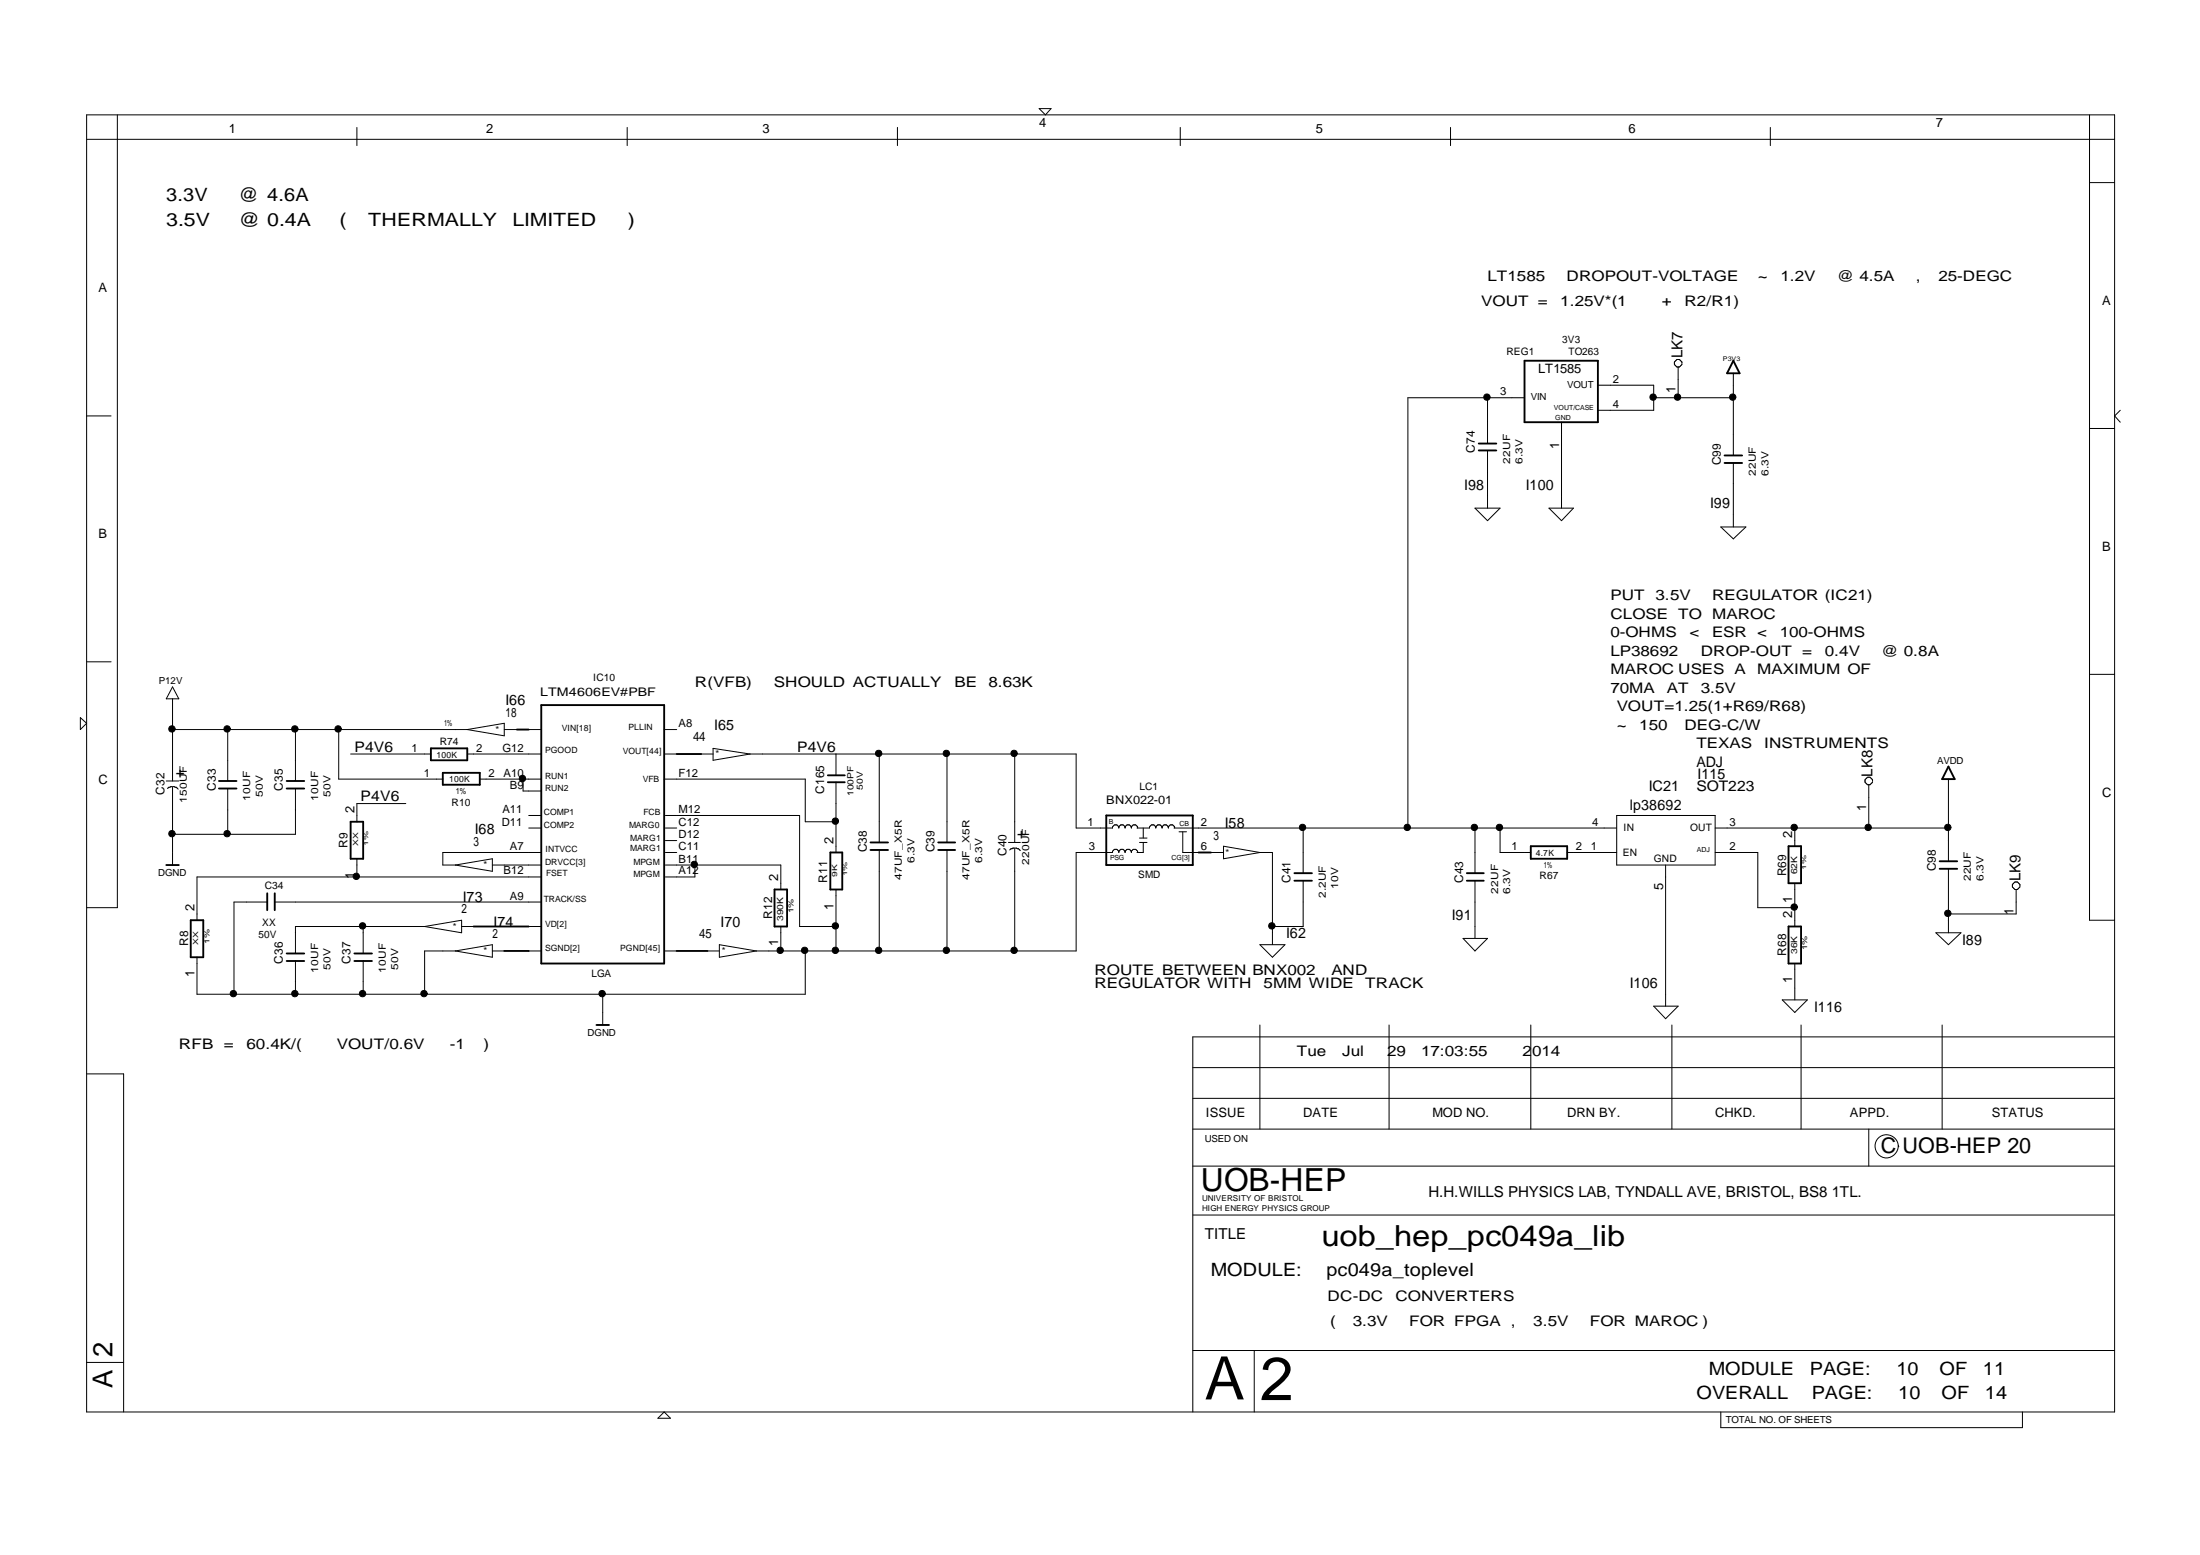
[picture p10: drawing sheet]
<svg xmlns="http://www.w3.org/2000/svg" width="297mm" height="210mm" viewBox="0 0 297 210" stroke-linecap="round" stroke-linejoin="round" font-family="sans-serif">
<g fill="none" stroke="#000" stroke-width=".25">
<path d="M199.7 59.9h2.3M205.8 48.7h9.9v8.3h-9.9zM234 48.7l.9 1.7h-1.7zM199.7 60.8h2.3M232.8 62.5h2.4M232.8 61.5h2.4M69.8 98.5h1.6M73.1 95.2h16.6v34.9h-16.6zM22.4 116.8h1.7M29.6 106.4h2.3M29.6 105.4h2.3M38.7 106.4h2.4"/>
<path d="M38.7 105.4h2.4M47.3 110.9h1.7v5h-1.7zM58.2 101h4.9v1.6h-4.9zM59.8 104.3h5v1.6h-5zM91.4 101.8h3.3M111.8 105.6h2.3M111.8 104.7h2.3M112.1 115.1h1.6v5h-1.6zM117.5 114.7h2.4M117.5 113.7h2.4M126.7 114.7h2.3M126.7 113.7h2.3"/>
<path d="M149.4 110.1h11.6v6.7h-11.6zM161.8 115.1h1.7M174.8 118.9h2.3M174.8 117.9h2.3M198 118.9h2.3M198 117.9h2.3M206.7 114.2h4.9v1.7h-4.9zM241.5 114.2h1.7v5h-1.7zM261.9 117.3h2.4M261.9 116.3h2.4M263.1 103.5l.8 1.7h-1.7zM25.8 124.2h1.6v5h-1.6z"/>
<path d="M36.1 120.6v2.3M37.1 120.6v2.3M38.7 129.7h2.4M38.7 128.7h2.4M47.8 129.7h2.4M47.8 128.7h2.4M63.9 125.1h7.5M68.1 128.4h3.3M80.5 138.4h1.7M91.4 128.4h4.1M104.6 120.1h1.7v5h-1.7zM241.5 125.1h1.7v5h-1.7z"/>
</g>
<g fill="none" stroke="#000" stroke-width=".14">
<path d="M11.7 15.5h273.8v175.1h-273.8zM11.7 18.8h273.8M15.8 15.5v107h-4.1M48.2 17.2v2.5M84.7 17.2v2.5M121.2 17.2v2.5M140.3 14.7h1.6l-.7 .8zM159.4 17.2v2.5M195.8 17.2v2.5M239 17.2v2.5M282.1 15.5v108.7h3.4M282.1 24.7h3.4"/>
<path d="M11.7 56.1h3.3M200.8 53.7v6.2M205.8 53.7h-15.7v58.1M210.8 57v11.6M215.7 52h7.6v3.4h-7.6M223.3 53.7h10.7M226.6 49.5v4.2M227.1 49v-.1l-.4-.4h-.3l-.3 .4v.3l.3 .3h.3l.4-.4M234 50.4v11.1M282.1 57.8h3.4M286.3 55.4l-.8 .7 .8 .9M199.1 68.6h3.4l-1.7 1.7z"/>
<path d="M200.8 60.8v7.8M209.1 68.6h3.3l-1.6 1.7zM232.3 71.1h3.4l-1.7 1.6zM234 62.5v8.6M10.8 96.9l.9 .7-.9 .9zM11.7 89.3h3.3M23.3 98.5h39.8M23.3 92.7l.8 1.6h-1.7zM23.3 94.3v11.1M30.7 98.5v6.9M39.9 98.5v6.9M45.7 98.5v6.7h14.1"/>
<path d="M63.1 98.5l5-.9v1.7zM68.1 98.5h1.7M71.4 98.5h1.7M89.7 98.5h1.7M282.1 91h3.4M22.4 105.4h1.7M23.3 106.2l-.5 .1-.2 .1M23.3 106.3v10.5M23.4 106.2l.4 .1 .3 .2M30.7 106.4v6.2M39.9 106.4v6.2h-16.6M47.3 101.8h10.9"/>
<path d="M48.2 115.9v2.5M54.8 108.5h-6.6v2.4M61.5 116.8l5-.9v1.7zM63.1 101.8h10M64.8 105.2h8.3M66.5 116.8h6.6M70.6 105.2v1.6h2.5M71.4 110.1h1.7M71.4 111.8h1.7M73.1 115.1h-13.3v1.7h1.7M73.1 118.4h-46.5v5.8M89.7 101.8h1.7"/>
<path d="M89.7 105.2h19v5.7h4.2M89.8 115.1h1.6M89.8 116.8h15.6v3.3M89.8 110.1h18.2v15h4.9M89.8 111.8h1.6M89.8 113.5h1.6M93.8 116.8v1.6h-4M94.7 101.8h1.6M96.3 101l5 .8-5 .8zM101.3 101.8h44v10h4.9v-.2l.3-.3h.3l.3 .3M112.9 101.8v2.9M112.9 105.6v9.5"/>
<path d="M118.7 101.8v11.9M118.7 114.7v13.7M127.9 101.8v11.9M127.9 114.7v13.7M136.2 113.7h1.6M137 114.5l-.5 .1-.2 .1M137 101.8v11.9M137 114.6v13.8M137.1 114.5l.4 .1 .3 .2M151.1 111.6l.2-.3h.4l.2 .3M151.1 111.6v.2M151.1 114.9v.2"/>
<path d="M151.1 114.9l-.3-.2h-.3l-.3 .2v.2h-4.9v13.3h-43.2M151.1 114.9l.2-.2h.4l.2 .2M151.9 114.9l.3-.2h.3l.3 .2M151.9 111.6l.3-.3h.3l.3 .3M151.9 111.6v.2M151.9 114.9v.2M152.8 111.6l.2-.3h.3l.3 .3v.2M152.8 111.6v.2M152.8 114.9v.2M152.8 114.9l.2-.2h.3l.3 .2v.2M153.9 113.7h1M153.9 113.1h1"/>
<path d="M154.4 113.7v1.4h-.9M154.4 111.8v1.3M156.1 111.6l-.3-.3h-.3l-.3 .3v.2h-1.7M156.1 111.6l.2-.3h.3l.3 .3M156.1 111.6v.2M156.9 111.6l.3-.3h.3l.2 .3M156.9 111.6v.2M157.7 111.6l.3-.3h.3l.3 .3v.2M157.7 111.6v.2M158.5 111.8h59.8M159.2 112.3h1M159.7 112.3v2.8h2.1"/>
<path d="M163.5 115.1h1.7M165.2 114.2l4.9 .9-4.9 .8zM170.1 115.1h1.7v12.4M175.9 111.8v6.1M175.9 118.9v6.2h-4.1M199.1 111.8v6.1M199.1 118.9v7.8M202.5 111.8v3.3h4.2M211.6 115.1h6.7M218.3 110.1h13.3v6.7h-13.3zM224.9 116.8v19M231.6 115.1h5.7v7.4h5"/>
<path d="M231.6 111.8h31.5M242.3 111.8v2.4M242.3 119.2v5.9M252.3 105.9v5.9M252.8 105.4v-.1l-.3-.4h-.4l-.3 .4v.3l.3 .3h.4l.3-.4M263.1 105.2v11.1M263.1 117.3v8.6M272.7 119.6v-.2l-.3-.3h-.4l-.3 .3v.3l.3 .4h.4l.3-.5M36.1 121.8h-4.5v12.4M37.1 121.8h36M39.9 129.7v4.5M49 125.1v3.6"/>
<path d="M49 129.7v4.5M57.3 125.1h-17.4v3.6M57.3 125.1l5-.9v1.7zM61.5 128.4l5-.9v1.7zM61.5 128.4h-4.2v5.8M62.3 125.1h1.6M66.5 128.4h1.6M71.4 128.4h1.7M71.4 125.1h1.7M81.4 134.2v4.2M89.7 128.4h1.7M95.5 128.4h1.6"/>
<path d="M97.1 127.5l5 .9-5 .8zM105.4 125.1v3.3M108.7 128.4v5.8h-82.1v-5M112.9 120.1v8.3M170.1 127.5h3.4l-1.7 1.7zM170.1 138.4v14M187.5 138.4v14M197.5 126.7h3.3l-1.7 1.7zM206.7 138.4v14M223.3 135.8h3.3l-1.7 1.7zM225.7 138.4v14M240.6 135h3.4l-1.7 1.7z"/>
<path d="M242.3 130.1v4.9M243.2 138.4v14M261.4 125.9h3.4l-1.7 1.6zM262.2 138.4v14M272.2 120.1v3.3h-9.1M285.5 140h-124.5v50.6M11.7 145h5v45.6M161 148.3h124.5M161 144.1h124.5M161 157.4h124.5M161 152.4h124.5M252.3 152.4v5"/>
<path d="M256.3 154.7a1.56 1.56 0 0 1-2.2 1.5 1.56 1.56 0 0 1-.4-2.6 1.56 1.56 0 0 1 2.5 .6l.2 .6M161 164h124.5M11.7 183.9h5M88.8 191.4l.9-.8 .8 .8zM161 182.3h124.5M169.3 182.3v8.3M232.3 190.6v2.1h40.8v-2.1"/>
<circle cx="200.8" cy="53.6" r=".43"/>
<circle cx="223.2" cy="53.6" r=".43"/>
<circle cx="226.5" cy="53.6" r=".43"/>
<circle cx="233.9" cy="53.6" r=".43"/>
<circle cx="23.2" cy="98.4" r=".43"/>
<circle cx="30.7" cy="98.4" r=".43"/>
<circle cx="39.8" cy="98.4" r=".43"/>
<circle cx="45.6" cy="98.4" r=".43"/>
<circle cx="23.2" cy="112.5" r=".43"/>
<circle cx="30.7" cy="112.5" r=".43"/>
<circle cx="48.1" cy="118.3" r=".43"/>
<circle cx="70.5" cy="105.1" r=".43"/>
<circle cx="93.7" cy="116.7" r=".43"/>
<circle cx="112.8" cy="110.8" r=".43"/>
<circle cx="118.6" cy="101.7" r=".43"/>
<circle cx="127.8" cy="101.7" r=".43"/>
<circle cx="136.9" cy="101.7" r=".43"/>
<circle cx="175.9" cy="111.7" r=".43"/>
<circle cx="190" cy="111.7" r=".43"/>
<circle cx="199.1" cy="111.7" r=".43"/>
<circle cx="202.4" cy="111.7" r=".43"/>
<circle cx="242.2" cy="111.7" r=".43"/>
<circle cx="252.2" cy="111.7" r=".43"/>
<circle cx="263" cy="111.7" r=".43"/>
<circle cx="31.5" cy="134.1" r=".43"/>
<circle cx="39.8" cy="134.1" r=".43"/>
<circle cx="48.9" cy="125" r=".43"/>
<circle cx="48.9" cy="134.1" r=".43"/>
<circle cx="57.2" cy="134.1" r=".43"/>
<circle cx="81.3" cy="134.1" r=".43"/>
<circle cx="105.3" cy="128.3" r=".43"/>
<circle cx="108.6" cy="128.3" r=".43"/>
<circle cx="112.8" cy="128.3" r=".43"/>
<circle cx="112.8" cy="125" r=".43"/>
<circle cx="118.6" cy="128.3" r=".43"/>
<circle cx="127.8" cy="128.3" r=".43"/>
<circle cx="136.9" cy="128.3" r=".43"/>
<circle cx="171.7" cy="125" r=".43"/>
<circle cx="242.2" cy="122.4" r=".43"/>
<circle cx="263" cy="123.3" r=".43"/>
</g>
<g fill="#000">
<circle cx="200.8" cy="53.6" r=".43"/>
<circle cx="223.2" cy="53.6" r=".43"/>
<circle cx="226.5" cy="53.6" r=".43"/>
<circle cx="233.9" cy="53.6" r=".43"/>
<circle cx="23.2" cy="98.4" r=".43"/>
<circle cx="30.7" cy="98.4" r=".43"/>
<circle cx="39.8" cy="98.4" r=".43"/>
<circle cx="45.6" cy="98.4" r=".43"/>
<circle cx="23.2" cy="112.5" r=".43"/>
<circle cx="30.7" cy="112.5" r=".43"/>
<circle cx="48.1" cy="118.3" r=".43"/>
<circle cx="70.5" cy="105.1" r=".43"/>
<circle cx="93.7" cy="116.7" r=".43"/>
<circle cx="112.8" cy="110.8" r=".43"/>
<circle cx="118.6" cy="101.7" r=".43"/>
<circle cx="127.8" cy="101.7" r=".43"/>
<circle cx="136.9" cy="101.7" r=".43"/>
<circle cx="175.9" cy="111.7" r=".43"/>
<circle cx="190" cy="111.7" r=".43"/>
<circle cx="199.1" cy="111.7" r=".43"/>
<circle cx="202.4" cy="111.7" r=".43"/>
<circle cx="242.2" cy="111.7" r=".43"/>
<circle cx="252.2" cy="111.7" r=".43"/>
<circle cx="263" cy="111.7" r=".43"/>
<circle cx="31.5" cy="134.1" r=".43"/>
<circle cx="39.8" cy="134.1" r=".43"/>
<circle cx="48.9" cy="125" r=".43"/>
<circle cx="48.9" cy="134.1" r=".43"/>
<circle cx="57.2" cy="134.1" r=".43"/>
<circle cx="81.3" cy="134.1" r=".43"/>
<circle cx="105.3" cy="128.3" r=".43"/>
<circle cx="108.6" cy="128.3" r=".43"/>
<circle cx="112.8" cy="128.3" r=".43"/>
<circle cx="112.8" cy="125" r=".43"/>
<circle cx="118.6" cy="128.3" r=".43"/>
<circle cx="127.8" cy="128.3" r=".43"/>
<circle cx="136.9" cy="128.3" r=".43"/>
<circle cx="171.7" cy="125" r=".43"/>
<circle cx="242.2" cy="122.4" r=".43"/>
<circle cx="263" cy="123.3" r=".43"/>
</g>
<text font-size="8.2" x="170.1" y="189">2</text>
<text font-size="8.1" x="162.7" y="188.9">A</text>
<text font-size="4.3" x="162.1" y="160.7">UOB-HEP</text>
<text font-size="3.9" x="178.4" y="168.2">uob_hep_pc049a_lib</text>
<g font-size="3.7">
<text x="15.2" y="183.1" transform="rotate(-90 15.2 183.1)">2</text>
<text x="15.2" y="187.3" transform="rotate(-90 15.2 187.3)">A</text>
</g>
<text font-size="2.9" x="253.9" y="155.6">C UOB-HEP 20</text>
<g font-size="2.5">
<text x="22.4" y="27.1">3.3V</text>
<text x="32.2" y="27.1">@ 4.6A</text>
<text x="22.4" y="30.5">3.5V</text>
<text x="32.2" y="30.5">@ 0.4A</text>
<text x="45.8" y="30.5">(</text>
<text x="49.7" y="30.5">THERMALLY</text>
<text x="69.2" y="30.5">LIMITED</text>
<text x="84.8" y="30.5">)</text>
<text x="163.5" y="172.3">MODULE:</text>
<text x="179.1" y="172.3">pc049a_toplevel</text>
<text x="230.7" y="185.6">MODULE</text>
<text x="244.4" y="185.6">PAGE:</text>
<text x="256" y="185.6">10</text>
<text x="261.9" y="185.6">OF</text>
<text x="267.7" y="185.6">11</text>
<text x="229" y="188.9">OVERALL</text>
<text x="244.6" y="188.9">PAGE:</text>
<text x="256.3" y="188.9">10</text>
<text x="262.1" y="188.9">OF</text>
<text x="268" y="188.9">14</text>
</g>
<g font-size="2">
<text x="200" y="41.2">VOUT =</text>
<text x="200.8" y="37.9">LT1585</text>
<text x="210.7" y="41.2">1.25V*(1</text>
<text x="211.5" y="37.9">DROPOUT-VOLTAGE</text>
<text x="224.4" y="41.2">+</text>
<text x="227.4" y="41.2">R2/R1)</text>
<text x="237.3" y="37.9">~</text>
<text x="240.4" y="37.9">1.2V</text>
<text x="248" y="37.9">@ 4.5A</text>
<text x="258.7" y="37.9">,</text>
<text x="261.7" y="37.9">25-DEGC</text>
<text x="227.2" y="48.4" transform="rotate(-90 227.2 48.4)">LK7</text>
<text x="197.7" y="66.1">I98</text>
<text x="206" y="66.1">I100</text>
<text x="230.9" y="68.6">I99</text>
<text x="217.4" y="81">PUT</text>
<text x="217.4" y="83.6">CLOSE TO MAROC</text>
<text x="223.5" y="81">3.5V</text>
<text x="231.2" y="81">REGULATOR (IC21)</text>
<text x="217.4" y="88.6">LP38692</text>
<text x="217.4" y="86">0-OHMS</text>
<text x="228.1" y="86">&lt;</text>
<text x="229.6" y="88.6">DROP-OUT</text>
<text x="231.2" y="86">ESR</text>
<text x="237.2" y="86">&lt;</text>
<text x="240.3" y="86">100-OHMS</text>
<text x="243.3" y="88.6">=</text>
<text x="246.4" y="88.6">0.4V</text>
<text x="254" y="88.6">@ 0.8A</text>
<text x="68.3" y="95.2">I66</text>
<text x="93.8" y="92.7">R(VFB)</text>
<text x="104.5" y="92.7">SHOULD ACTUALLY</text>
<text x="128.9" y="92.7">BE</text>
<text x="133.4" y="92.7">8.63K</text>
<text x="217.4" y="93.5">70MA</text>
<text x="217.4" y="91">MAROC USES A</text>
<text x="225.1" y="93.5">AT</text>
<text x="229.6" y="93.5">3.5V</text>
<text x="237.2" y="91">MAXIMUM OF</text>
<text x="47.8" y="101.4">P4V6</text>
<text x="96.4" y="98.5">I65</text>
<text x="107.6" y="101.4">P4V6</text>
<text x="218.3" y="98.5">~</text>
<text x="218.3" y="96">VOUT=1.25(1+R69/R68)</text>
<text x="221.3" y="98.5">150</text>
<text x="227.4" y="98.5">DEG-C/W</text>
<text x="229" y="101">TEXAS</text>
<text x="238.2" y="101">INSTRUMENTS</text>
<text x="24.9" y="105" transform="rotate(-90 24.9 105)">+</text>
<text x="222.6" y="106.8">IC21</text>
<text x="229" y="106.8">SOT223</text>
<text x="229" y="103.5">ADJ</text>
<text x="229.2" y="105.2">I115</text>
<text x="252.8" y="104.8" transform="rotate(-90 252.8 104.8)">LK8</text>
<text x="48.7" y="108.1">P4V6</text>
<text x="64.1" y="112.6">I68</text>
<text x="138.5" y="113.3" transform="rotate(-90 138.5 113.3)">+</text>
<text x="165.4" y="111.8">I58</text>
<text x="220.1" y="109.3">lp38692</text>
<text x="272.8" y="118.9" transform="rotate(-90 272.8 118.9)">LK9</text>
<text x="62.5" y="121.8">I73</text>
<text x="66.6" y="125.1">I74</text>
<text x="97.3" y="125.1">I70</text>
<text x="196" y="124.2">I91</text>
<text x="147.8" y="131.7">ROUTE BETWEEN BNX002</text>
<text x="173.7" y="126.7">I62</text>
<text x="179.8" y="131.7">AND</text>
<text x="264.9" y="127.5">I89</text>
<text x="147.8" y="133.4">REGULATOR WITH</text>
<text x="170.6" y="133.4">5MM WIDE</text>
<text x="184.3" y="133.4">TRACK</text>
<text x="220.1" y="133.4">I106</text>
<text x="245" y="136.7">I116</text>
<text x="24.1" y="141.7">RFB</text>
<text x="30.2" y="141.7">=</text>
<text x="33.3" y="141.7">60.4K/(</text>
<text x="45.5" y="141.7">VOUT/0.6V</text>
<text x="60.7" y="141.7">-1</text>
<text x="65.3" y="141.7">)</text>
<text x="175.1" y="142.5">Tue</text>
<text x="181.2" y="142.5">Jul</text>
<text x="187.3" y="142.5">29</text>
<text x="191.9" y="142.5">17:03:55</text>
<text x="205.6" y="142.5">2014</text>
<text x="192.9" y="161.6">H.H.WILLS PHYSICS LAB, TYNDALL AVE, BRISTOL, BS8 1TL.</text>
<text x="162.7" y="167.3">TITLE</text>
<text x="179.3" y="175.6">DC-DC</text>
<text x="179.6" y="179">(</text>
<text x="182.6" y="179">3.3V</text>
<text x="188.4" y="175.6">CONVERTERS</text>
<text x="190.3" y="179">FOR FPGA ,</text>
<text x="207" y="179">3.5V</text>
<text x="214.6" y="179">FOR MAROC )</text>
</g>
<g font-size="1.7">
<text x="30.9" y="18">1</text>
<text x="65.6" y="18">2</text>
<text x="103" y="18">3</text>
<text x="140.3" y="17.1">4</text>
<text x="177.6" y="18">5</text>
<text x="219.9" y="18">6</text>
<text x="261.4" y="17.1">7</text>
<text x="13.3" y="39.5">A</text>
<text x="283.8" y="41.2">A</text>
<text x="207.7" y="50.3">LT1585</text>
<text x="226.2" y="53" transform="rotate(-90 226.2 53)">1</text>
<text x="210.5" y="60.5" transform="rotate(-90 210.5 60.5)">1</text>
<text x="13.3" y="72.7">B</text>
<text x="283.8" y="74.3">B</text>
<text x="68.3" y="96.8">18</text>
<text x="93.6" y="100.1">44</text>
<text x="13.3" y="105.8">C</text>
<text x="283.8" y="107.5">C</text>
<text x="47.8" y="109.7" transform="rotate(-90 47.8 109.7)">2</text>
<text x="112.5" y="113.9" transform="rotate(-90 112.5 113.9)">2</text>
<text x="163.8" y="113.4">3</text>
<text x="242" y="113.1" transform="rotate(-90 242 113.1)">2</text>
<text x="252" y="109.5" transform="rotate(-90 252 109.5)">1</text>
<text x="47.8" y="118.6" transform="rotate(-90 47.8 118.6)">1</text>
<text x="63.9" y="114.1">3</text>
<text x="105.1" y="118.9" transform="rotate(-90 105.1 118.9)">2</text>
<text x="26.3" y="123" transform="rotate(-90 26.3 123)">2</text>
<text x="62.3" y="123.3">2</text>
<text x="112.5" y="122.8" transform="rotate(-90 112.5 122.8)">1</text>
<text x="224.5" y="120.1" transform="rotate(-90 224.5 120.1)">5</text>
<text x="242" y="123.9" transform="rotate(-90 242 123.9)">2 1</text>
<text x="271.9" y="123.5" transform="rotate(-90 271.9 123.5)">1</text>
<text x="26.3" y="131.8" transform="rotate(-90 26.3 131.8)">1</text>
<text x="66.5" y="126.6">2</text>
<text x="94.4" y="126.6">45</text>
<text x="105.1" y="127.7" transform="rotate(-90 105.1 127.7)">1</text>
<text x="242" y="132.7" transform="rotate(-90 242 132.7)">1</text>
<text x="162.8" y="150.7">ISSUE</text>
<text x="175.9" y="150.7">DATE</text>
<text x="193.4" y="150.7">MOD NO.</text>
<text x="211.6" y="150.7">DRN BY.</text>
<text x="231.6" y="150.7">CHKD.</text>
<text x="249.8" y="150.7">APPD.</text>
<text x="268.9" y="150.7">STATUS</text>
</g>
<g font-size="1.6">
<text x="199.1" y="61.1" transform="rotate(-90 199.1 61.1)">C74</text>
<text x="232.3" y="62.8" transform="rotate(-90 232.3 62.8)">C99</text>
<text x="72.9" y="93.9">LTM4606EV#PBF</text>
<text x="22.2" y="107.3" transform="rotate(-90 22.2 107.3)">C32</text>
<text x="29.1" y="106.8" transform="rotate(-90 29.1 106.8)">C33</text>
<text x="38.2" y="106.8" transform="rotate(-90 38.2 106.8)">C35</text>
<text x="111.3" y="107.2" transform="rotate(-90 111.3 107.2)">C165</text>
<text x="149.4" y="108.5">BNX022-01</text>
<text x="46.9" y="114.5" transform="rotate(-90 46.9 114.5)">R9</text>
<text x="111.7" y="119.1" transform="rotate(-90 111.7 119.1)">R11</text>
<text x="117" y="115.1" transform="rotate(-90 117 115.1)">C38</text>
<text x="126.2" y="115.1" transform="rotate(-90 126.2 115.1)">C39</text>
<text x="135.9" y="115.6" transform="rotate(-90 135.9 115.6)">C40</text>
<text x="174.3" y="119.2" transform="rotate(-90 174.3 119.2)">C41</text>
<text x="197.5" y="119.2" transform="rotate(-90 197.5 119.2)">C43</text>
<text x="241.1" y="118.3" transform="rotate(-90 241.1 118.3)">R69</text>
<text x="261.4" y="117.6" transform="rotate(-90 261.4 117.6)">C98</text>
<text x="104.2" y="124" transform="rotate(-90 104.2 124)">R12</text>
<text x="25.4" y="127.7" transform="rotate(-90 25.4 127.7)">R8</text>
<text x="38.2" y="130.1" transform="rotate(-90 38.2 130.1)">C36</text>
<text x="47.3" y="130.1" transform="rotate(-90 47.3 130.1)">C37</text>
<text x="241.1" y="129" transform="rotate(-90 241.1 129)">R68</text>
</g>
<g font-size="1.5">
<text x="202.5" y="53.4">3</text>
<text x="217.8" y="51.7">2</text>
<text x="217.8" y="55">4</text>
<text x="55.6" y="101.4">1</text>
<text x="64.3" y="101.4">2</text>
<text x="67.8" y="101.4">G12</text>
<text x="91.6" y="98.1">A8</text>
<text x="57.2" y="104.8">1</text>
<text x="66" y="104.8">2</text>
<text x="68" y="104.8">A10</text>
<text x="68.8" y="106.4">B9</text>
<text x="91.6" y="104.8">F12</text>
<text x="67.7" y="111.4">D11</text>
<text x="67.8" y="109.7">A11</text>
<text x="91.6" y="111.4">C12</text>
<text x="91.6" y="109.7">M12</text>
<text x="91.6" y="113.1">D12</text>
<text x="146.8" y="111.4">1</text>
<text x="162.1" y="111.4">2</text>
<text x="215" y="111.4">4</text>
<text x="233.5" y="111.4">3</text>
<text x="68" y="118">B12</text>
<text x="68.8" y="114.7">A7</text>
<text x="91.6" y="114.7">C11</text>
<text x="91.6" y="116.4">B11</text>
<text x="91.6" y="118">A12</text>
<text x="147" y="114.7">3</text>
<text x="162.1" y="114.7">6</text>
<text x="204.1" y="114.7">1</text>
<text x="212.8" y="114.7">2</text>
<text x="214.8" y="114.7">1</text>
<text x="233.5" y="114.7">2</text>
<text x="68.8" y="121.4">A9</text>
</g>
<g font-size="1.4">
<text x="203.4" y="47.9">REG1</text>
<text x="210.9" y="46.3">3V3</text>
<text x="211.8" y="47.9">TO263</text>
<text x="80.1" y="92">IC10</text>
<text x="59.4" y="100.5">R74</text>
<text x="153.9" y="106.6">LC1</text>
<text x="61" y="108.8">R10</text>
<text x="219.2" y="112.2">IN</text>
<text x="228.2" y="112.2">OUT</text>
<text x="35.7" y="120">C34</text>
<text x="153.7" y="118.5">SMD</text>
<text x="207.9" y="118.7">R67</text>
<text x="219.1" y="115.5">EN</text>
<text x="223.3" y="116.3">GND</text>
<text x="35.4" y="125">XX</text>
<text x="34.9" y="126.6">50V</text>
<text x="79.9" y="131.9">LGA</text>
</g>
<g font-size="1.3">
<text x="211.6" y="52.3">VOUT</text>
<text x="206.7" y="54">VIN</text>
<text x="203.9" y="62.6" transform="rotate(-90 203.9 62.6)">22UF</text>
<text x="205.6" y="62.6" transform="rotate(-90 205.6 62.6)">6.3V</text>
<text x="237.1" y="64.3" transform="rotate(-90 237.1 64.3)">22UF</text>
<text x="238.8" y="64.3" transform="rotate(-90 238.8 64.3)">6.3V</text>
<text x="21.4" y="92.4">P12V</text>
<text x="66.9" y="98.9">*</text>
<text x="35.5" y="107.6" transform="rotate(-90 35.5 107.6)">50V</text>
<text x="44.6" y="107.6" transform="rotate(-90 44.6 107.6)">50V</text>
<text x="96.6" y="102.2">*</text>
<text x="261.5" y="103.1">AVDD</text>
<text x="25.2" y="108.4" transform="rotate(-90 25.2 108.4)">150UF</text>
<text x="33.8" y="108.1" transform="rotate(-90 33.8 108.1)">10UF</text>
<text x="42.9" y="108.1" transform="rotate(-90 42.9 108.1)">10UF</text>
<text x="21.3" y="118.2">DGND</text>
<text x="65.3" y="117.2">*</text>
<text x="121.8" y="118.8" transform="rotate(-90 121.8 118.8)">47UF_X5R</text>
<text x="123.5" y="116.5" transform="rotate(-90 123.5 116.5)">6.3V</text>
<text x="130.9" y="118.8" transform="rotate(-90 130.9 118.8)">47UF_X5R</text>
<text x="132.6" y="116.5" transform="rotate(-90 132.6 116.5)">6.3V</text>
<text x="139" y="116.8" transform="rotate(-90 139 116.8)">220UF</text>
<text x="165.5" y="115.5">*</text>
<text x="180.7" y="120" transform="rotate(-90 180.7 120)">10V</text>
<text x="266.1" y="119" transform="rotate(-90 266.1 119)">22UF</text>
<text x="267.8" y="119" transform="rotate(-90 267.8 119)">6.3V</text>
<text x="61.1" y="125.5">*</text>
<text x="179" y="121.3" transform="rotate(-90 179 121.3)">2.2UF</text>
<text x="202.3" y="120.7" transform="rotate(-90 202.3 120.7)">22UF</text>
<text x="203.9" y="120.7" transform="rotate(-90 203.9 120.7)">6.3V</text>
<text x="42.9" y="131.3" transform="rotate(-90 42.9 131.3)">10UF</text>
<text x="44.6" y="130.9" transform="rotate(-90 44.6 130.9)">50V</text>
<text x="52.1" y="131.3" transform="rotate(-90 52.1 131.3)">10UF</text>
<text x="53.8" y="130.9" transform="rotate(-90 53.8 130.9)">50V</text>
<text x="65.3" y="128.8">*</text>
<text x="97.5" y="128.8">*</text>
<text x="79.3" y="139.8">DGND</text>
<text x="162.7" y="154.1">USED ON</text>
<text x="233" y="192.1">TOTAL NO. OF SHEETS</text>
</g>
<g font-size="1.2">
<text x="60" y="98">1%</text>
<text x="73.6" y="101.6">PGOOD</text>
<text x="75.9" y="98.6">VIN[18]</text>
<text x="84.1" y="101.8">VOUT[44]</text>
<text x="84.8" y="98.5">PLLIN</text>
<text x="58.9" y="102.3">100K</text>
<text x="60.6" y="105.6">100K</text>
<text x="61.6" y="107.1">1%</text>
<text x="73.6" y="105.2">RUN1</text>
<text x="73.6" y="106.8">RUN2</text>
<text x="86.8" y="105.6">VFB</text>
<text x="115.2" y="107.5" transform="rotate(-90 115.2 107.5)">100PF</text>
<text x="116.5" y="106.6" transform="rotate(-90 116.5 106.6)">50V</text>
<text x="73.4" y="111.8">COMP2</text>
<text x="73.4" y="110.1">COMP1</text>
<text x="84.9" y="111.8">MARG0</text>
<text x="85.1" y="113.5">MARG1</text>
<text x="86.9" y="110.1">FCB</text>
<text x="73.6" y="116.8">DRVCC[3]</text>
<text x="73.7" y="115.1">INTVCC</text>
<text x="73.8" y="118.2">FSET</text>
<text x="85.1" y="114.9">MARG1</text>
<text x="85.5" y="116.8">MPGM</text>
<text x="85.5" y="118.4">MPGM</text>
<text x="207.4" y="115.6">4.7K</text>
<text x="208.5" y="117.1">1%</text>
<text x="242.7" y="118" transform="rotate(-90 242.7 118)">62K</text>
<text x="73.4" y="121.8">TRACK/SS</text>
<text x="73.6" y="125.1">VD[2]</text>
<text x="105.8" y="124.3" transform="rotate(-90 105.8 124.3)">390K</text>
<text x="73.6" y="128.4">SGND[2]</text>
<text x="83.7" y="128.4">PGND[45]</text>
<text x="242.7" y="128.8" transform="rotate(-90 242.7 128.8)">36K</text>
</g>
<g font-size="1.1">
<text x="162.3" y="162.1">UNIVERSITY OF BRISTOL</text>
<text x="162.3" y="163.5">HIGH ENERGY PHYSICS GROUP</text>
</g>
<g font-size="1">
<text x="48.4" y="114.2" transform="rotate(-90 48.4 114.2)">XX</text>
<text x="113" y="118.4" transform="rotate(-90 113 118.4)">9K</text>
<text x="107.1" y="123.3" transform="rotate(-90 107.1 123.3)">1%</text>
<text x="26.8" y="127.5" transform="rotate(-90 26.8 127.5)">XX</text>
<text x="28.3" y="127.4" transform="rotate(-90 28.3 127.4)">1%</text>
<text x="244" y="128.3" transform="rotate(-90 244 128.3)">1%</text>
</g>
<g font-size=".9">
<text x="232.6" y="48.7">P3V3</text>
<text x="209.8" y="55.4">VOUT/CASE</text>
<text x="210" y="56.7">GND</text>
<text x="149.7" y="111.3">B</text>
<text x="159.3" y="111.4">CB</text>
<text x="149.9" y="116.1">PSG</text>
<text x="158.2" y="116.1">CG[3]</text>
<text x="229.1" y="115.1">ADJ</text>
</g>
<g font-size=".8">
<text x="49.7" y="114.1" transform="rotate(-90 49.7 114.1)">1%</text>
<text x="114.4" y="118.3" transform="rotate(-90 114.4 118.3)">1%</text>
<text x="243.9" y="117.4" transform="rotate(-90 243.9 117.4)">1%</text>
</g>
</svg>
